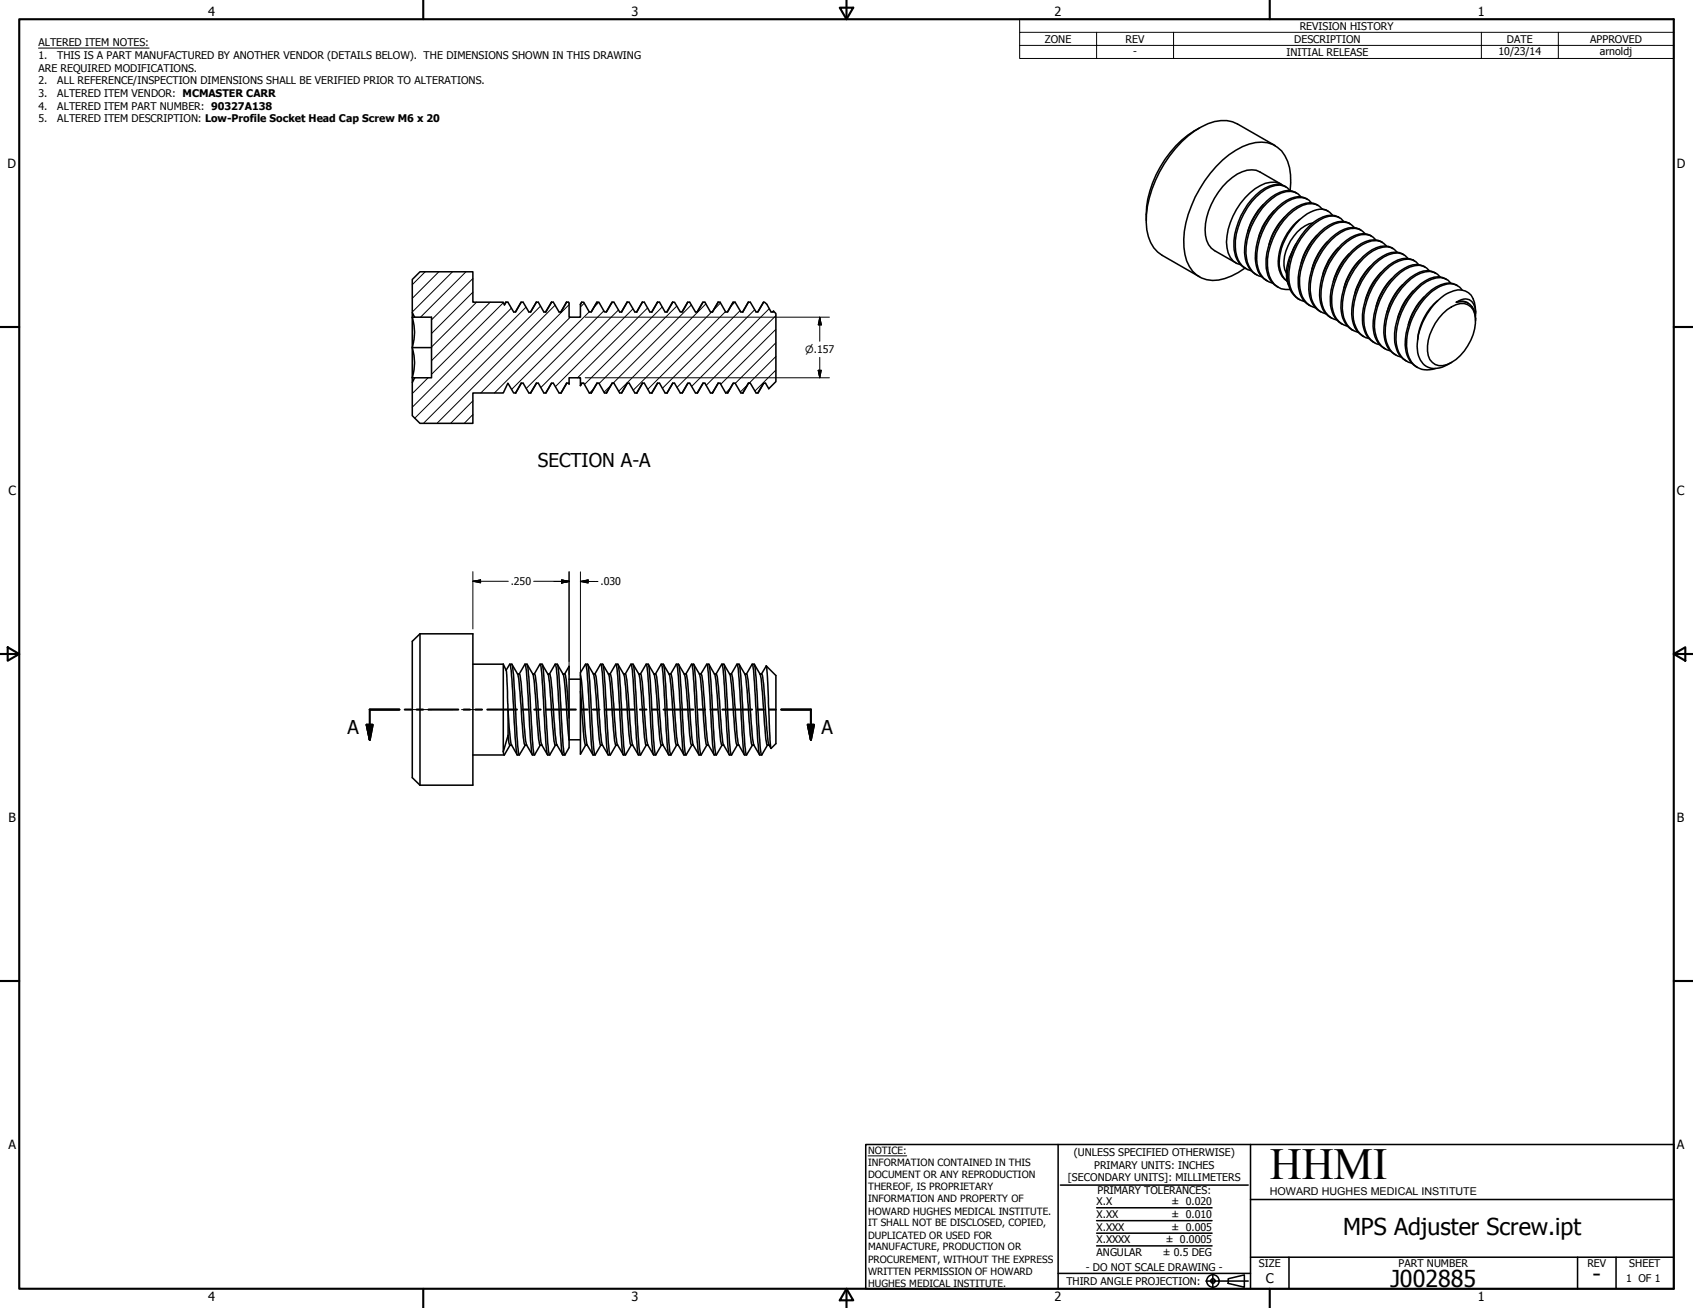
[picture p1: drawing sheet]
<svg xmlns="http://www.w3.org/2000/svg" width="559mm" height="432mm" viewBox="0 0 559 432" stroke-linecap="round" stroke-linejoin="round" font-family="sans-serif">
<!-- layer: Visible (ANSI) -->
<g fill="none" stroke="#000" stroke-width=".51">
<path d="M395.9 42.2a34.8 34.8 0 0 0-17.6 30.6M420.9 48.1l-12.4-7.1a12.2 12.2 0 0 0-12 .9 39.2 39.2 0 0 0-17.8 26.2 18 18 0 0 0 2.1 13.7l1.3 1.4 1.4 1.1 12.4 7.1M417 67.5a20.5 20.5 0 0 0-5.2 9.1M420.5 69.6a19.1 19.1 0 0 0-5.1 9.1M422.9 60.8l-7-4a8.4 8.4 0 0 0-9.2 1.8 22.9 22.9 0 0 0-8.8 19.1 6.5 6.5 0 0 0 3 5l7.1 4.1M423.5 61.2a6.4 6.4 0 0 0-7.5 .1 23.2 23.2 0 0 0-11.2 18.6 7.9 7.9 0 0 0 3.3 7l1.3 .5M424.1 71.6a19.9 19.9 0 0 0-5.3 9.1M424.5 61.7a6.1 6.1 0 0 0-7.1 .5 22.9 22.9 0 0 0-10 20.3 7.6 7.6 0 0 0 3.9 6.2M428 63.8a6 6 0 0 0-7 .4 22.6 22.6 0 0 0-9.9 21.5l.3 1a6.8 6.8 0 0 0 3.4 4M429.4 65a5.9 5.9 0 0 0-8-.5 23.2 23.2 0 0 0-10 20.6 7.1 7.1 0 0 0 5.1 6.3M431.5 65.8a6.1 6.1 0 0 0-6.9 .4 22.6 22.6 0 0 0-9.9 21.5 7 7 0 0 0 3.6 5.1M432.9 67a5.8 5.8 0 0 0-8-.5 23 23 0 0 0-10 20.6 7.2 7.2 0 0 0 5.2 6.4"/>
<path d="M433.3 73.6a13.2 13.2 0 0 0-8.9 9.3 9.7 9.7 0 0 0 .2 7.2M434.7 77.7a19.7 19.7 0 0 0-5.2 9.2M435.1 67.8a6.1 6.1 0 0 0-7 .5 22.9 22.9 0 0 0-10.1 20.3 7.6 7.6 0 0 0 3.9 6.2M436.3 69l2 .7M436.4 69a5.8 5.8 0 0 0-8-.4 23.3 23.3 0 0 0-10.1 19.1 7.9 7.9 0 0 0 4.5 7.6l3 .3M438.2 79.8a19.7 19.7 0 0 0-5.2 9.1M439.9 71.1a5.3 5.3 0 0 0-7.4-1.1 19.7 19.7 0 0 0-10.1 18.4 6.5 6.5 0 0 0 2.4 4.4 7.4 7.4 0 0 1-2.8-8 19.3 19.3 0 0 1 7-12.3M442.2 71.9a6.4 6.4 0 0 0-7 .4 22.6 22.6 0 0 0-9.9 21.6 7.4 7.4 0 0 0 3.2 4.8M443.5 73.1a5.7 5.7 0 0 0-8-.5 22.8 22.8 0 0 0-10 20.6 7.2 7.2 0 0 0 5.2 6.4M445.7 73.9a6.5 6.5 0 0 0-7 .5 23.1 23.1 0 0 0-10.1 20.3 7.6 7.6 0 0 0 3.9 6.3M447 75.1a5.8 5.8 0 0 0-8-.4 23 23 0 0 0-9.9 20.5 7.2 7.2 0 0 0 5 6.4M449.2 75.9a6.4 6.4 0 0 0-7 .5 22.7 22.7 0 0 0-9.9 21.5l.3 1a6.7 6.7 0 0 0 3.4 4.1"/>
<path d="M450.6 77.2a5.8 5.8 0 0 0-8-.5 23 23 0 0 0-10 20.6 7.2 7.2 0 0 0 5.1 6.3M452.8 78a6.4 6.4 0 0 0-7 .4 22.7 22.7 0 0 0-9.9 21.5 7 7 0 0 0 3.6 5.1M454.1 79.2a5.7 5.7 0 0 0-7.9-.5 22.8 22.8 0 0 0-10.1 20.6 7 7 0 0 0 5.2 6.4M167 99.8l-.5 .8-.4-.8h-10v-10.1h-17.5l-2.5 2.6v10.9l.7 1.5h5.6v20h-5.6l-.7 1.6v10.9l2.5 2.6h17.5v-10.1h10l1.5-3.2 1.9 3.2h.7M167 99.8h.6l1.9 3.2h.7l1.8-3.2h.7l1.9 3.2h.5M167 99.8l-.5 .8M172 99.8l-1.9 3.2M177 99.8h.7l1.8 3.2h.6l2-3.2M177 99.8l-1.9 3.2M182.1 99.8h.5l1.9 3.2h.7l1.8-3.2M182.1 99.8l-2 3.2M187 99.8h.6l.2 .3v4.6h3.8v-4.2l.4-.7h.7l1.8 3.2h.6l1.9-3.2h.7l1.8 3.2h.7l1.9-3.2h.5l1.9 3.2h.7"/>
<path d="M187 99.8l-1.9 3.2M192 99.8l-.4 .7M197 99.8l-1.9 3.2M202.1 99.8l-2 3.2M207 99.8h.6l1.9 3.2h.7l1.8-3.2M207 99.8l-1.8 3.2M207 99.8l-1.9 3.2M212 99.8h.7l1.8 3.2h.6M212 99.8l-1.9 3.2M217 99.8h.7l1.8 3.2h.7l1.9-3.2M217 99.8l-1.9 3.2M222.1 99.8h.5l1.9 3.2h.7l1.8-3.2h.6l2 3.2h.5l1.9-3.2h.7l1.8 3.2h.6"/>
<path d="M222.1 99.8l-2 3.2M227 99.8l-1.9 3.2M232 99.8l-1.9 3.2M237 99.8h.7l1.8 3.2h.7l1.8-3.2h.6l1.9 3.2h.7l1.8-3.2M237 99.8l-1.9 3.2M242 99.8l-1.9 3.2M247 99.8h.6l2 3.2h.5l1.9-3.2h.3l.8 .7 1.4 2.5h.6l.2-.3 .8 .8v22.5l-2.4 2.3-1-1.8h-.7l-1.9 3.2h-.5l-2-3.2h-.6M247 99.8l-1.9 3.2M252 99.8l-1.9 3.2M410.9 88.5a16.3 16.3 0 0 1-12.6 3.8 9.7 9.7 0 0 1-7.2-8.4 31.8 31.8 0 0 1 4.9-21.5 31.4 31.4 0 0 1 16.3-14.8 9.6 9.6 0 0 1 13.3 7.8l.4 2.3-.2 5.2a5.1 5.1 0 0 0-6.4-1.2 22.3 22.3 0 0 0-11.7 19.9 7.4 7.4 0 0 0 5.2 7.7M426.4 83.3l-.4 1.5M427.7 80.6l-.7 1.3a17.3 17.3 0 0 0-2.2 10.4l.6 2"/>
<path d="M428.5 98.6l.4 .3M441.8 81.8a18.3 18.3 0 0 0-5.2 9.1M445.3 83.8a19.7 19.7 0 0 0-5.2 9.2M448.8 85.9a19.7 19.7 0 0 0-5.2 9.1M452.4 87.9a18.3 18.3 0 0 0-5.2 9.1M455.9 89.9a19.7 19.7 0 0 0-5.2 9.2M456.3 80a6.5 6.5 0 0 0-7 .5 23.5 23.5 0 0 0-10.1 20.3 7.6 7.6 0 0 0 3.9 6.3M457.6 81.2a5 5 0 0 0-6.4-1.2 21.8 21.8 0 0 0-11.3 15.6 11.8 11.8 0 0 0 1.9 10.4l.9 .8 2.1 .9M459.4 91.9a19.7 19.7 0 0 0-5.2 9.2M459.8 82a6.4 6.4 0 0 0-7 .5 22.7 22.7 0 0 0-9.9 21.5l.3 1.1a6.6 6.6 0 0 0 3.5 4M461.2 83.3a4.9 4.9 0 0 0-6.4-1.3 21.8 21.8 0 0 0-11.4 15.7 11.8 11.8 0 0 0 2 10.4l.8 .7 2.1 .9M463 94a19.7 19.7 0 0 0-5.2 9.1"/>
<path d="M463.4 84.1a6.2 6.2 0 0 0-7 .5 22.5 22.5 0 0 0-9.9 21.4 7 7 0 0 0 3.7 5.1M464.8 85.3a4.9 4.9 0 0 0-6.5-1.2 21.8 21.8 0 0 0-11.3 15.6 11.5 11.5 0 0 0 1.9 10.4l1.8 1.3 1.2 .4M466.5 96a19.7 19.7 0 0 0-5.2 9.2M466.9 86.2a6.1 6.1 0 0 0-7 .4 23.3 23.3 0 0 0-10.1 20.3 7.6 7.6 0 0 0 3.9 6.3M468.2 87.4a4.8 4.8 0 0 0-6.3-1.3 21.6 21.6 0 0 0-11.4 15.6 11.7 11.7 0 0 0 1.9 10.4l1.9 1.4 1.1 .3M470 98a20.5 20.5 0 0 0-5.2 9.2M470.4 88.2a6 6 0 0 0-7 .4 22.5 22.5 0 0 0-9.9 21.5l.3 1.1a6.6 6.6 0 0 0 3.5 4M471.8 89.4a5.1 5.1 0 0 0-6.4-1.3 21.8 21.8 0 0 0-11.4 15.7 10.8 10.8 0 0 0 2.8 11.1l2.1 .9M474 90.2a6 6 0 0 0-7 .5 22.6 22.6 0 0 0-9.9 21.4 7 7 0 0 0 3.7 5.1M474.5 99.3a19 19 0 0 0-6.6 12.8M475.4 91.4a5.2 5.2 0 0 0-6.5-1.2 21.8 21.8 0 0 0-11.3 15.6 11.7 11.7 0 0 0 1.9 10.5l1.8 1.2 1.2 .4M477.5 92.3a6.1 6.1 0 0 0-7 .4 23.3 23.3 0 0 0-10.1 20.3 7.6 7.6 0 0 0 3.9 6.3"/>
<path d="M478.9 93.5a5 5 0 0 0-6.4-1.3 21.4 21.4 0 0 0-11.4 15.6 11.7 11.7 0 0 0 1.9 10.5l1.9 1.3 1.1 .3M480.7 99.8a4.2 4.2 0 0 1 3.9 .3M480.7 99.8a5 5 0 0 1 6.3 5.4v.7M480.7 99.8l.8-.5a3.5 3.5 0 0 1 3.7-.2 3.5 3.5 0 0 1 1.8 3.3v1.9M481.1 94.3a6.1 6.1 0 0 0-7.1 .4 22.6 22.6 0 0 0-9.9 21.5l.3 1.1a6.6 6.6 0 0 0 3.5 4M482.6 95.8a5.4 5.4 0 0 0-7.2-1.3 22.7 22.7 0 0 0-11 16.4 9.9 9.9 0 0 0 3.4 10.4l1.5 .6 1.7 .2 2.8-.4M136.1 103.2v23.1M136.1 114.7h6.3M136.8 104.7h-.7a16.9 16.9 0 0 1 0 10 16.7 16.7 0 0 1 0 10h.7M255.3 102.7h.1M255.3 102.7l-.2 .3M476.2 103.6a9.8 9.8 0 0 1 7.1-3.4 4.6 4.6 0 0 1 3.7 4.8 16.8 16.8 0 0 1-9.4 15.3 4.5 4.5 0 0 1-6.4-4.4 16.7 16.7 0 0 1 5-12.3z"/>
<path d="M487 103.4v-.6a6.8 6.8 0 0 0-3.3-6.7 8.3 8.3 0 0 0-7.8 2 21.3 21.3 0 0 0-8 18.3 5.8 5.8 0 0 0 9.1 4.4l2.1-1.2M172 126.5l-1.8 3.2M172 126.5h.7l1.9 3.2h.5M172.1 126.5l-1.9 3.2M175.1 129.7l1.9-3.2h.7l1.8 3.2h.6l2-3.2h.5l1.9 3.2h.7M177.1 126.5l-2 3.2M182.1 126.5l-2 3.2M185.2 129.7l1.8-3.2h.6l.2 .3v-2.1h3.8v2.6l.4-.8h.7l1.8 3.2h.6M187.1 126.5l-1.9 3.2M192.1 126.5l-.5 .8M195.1 129.7l1.9-3.2h.7l1.8 3.2h.7M197.1 126.5l-2 3.2"/>
<path d="M202.1 126.5h.5l1.9 3.2h.7l1.8-3.2h.6l1.9 3.2h.7M202.1 126.5l-1.9 3.2M207.1 126.5l-1.9 3.2M212 126.5h.7l1.8 3.2h.6M212 126.5l-1.8 3.2M212.1 126.5l-1.9 3.2M217 126.5h.7l1.8 3.2h.7M217 126.5l-1.9 3.2M222.1 126.5h.5l1.9 3.2h.7l1.8-3.2h.6l2 3.2h.5M222.1 126.5l-1.9 3.2M227.1 126.5l-1.9 3.2M230.1 129.7l1.9-3.2h.7l1.8 3.2h.6"/>
<path d="M232.1 126.5l-2 3.2M237 126.5h.7l1.8 3.2h.7l1.8-3.2h.6l1.9 3.2h.7M237 126.5l-1.9 3.2M242.1 126.5l-1.9 3.2M247 126.5l-1.8 3.2M247.1 126.5l-1.9 3.2M252.1 126.5l-2 3.2M138.6 209.2l-2.5 2.5v45l2.5 2.5M138.6 209.2v50M138.6 209.2h17.5v50h-17.5M156.1 219.3h10M166.1 219.3a10.3 10.3 0 0 1 1.3 6.4l.3 8.9"/>
<path d="M166.1 219.3v28.8M168.3 219.3h.6a126.2 126.2 0 0 1 1.4 18l.6 9 .5 2.9 2-3.2M169 219.3l1.9 3.3 .3 1.3 .8 9.9a59.5 59.5 0 0 0 1.3 12.2h.6M173.3 219.3h.7l.2 1.1 .8 10.9a133.1 133.1 0 0 0 1.4 17.9l1.9-3.2M174 219.3l2 3.7 1.1 11.9a46.2 46.2 0 0 0 1.2 11.1M178.3 219.3h.6a89.5 89.5 0 0 1 1.2 15l.7 11 .2 2.6 .5 1.3M178.9 219.3l1.9 3.3a79.9 79.9 0 0 1 1.3 13.4l.8 8.7 .3 1.2 .6 .1M183.3 219.3h.6a126.2 126.2 0 0 1 1.4 18l.6 9 .5 2.9 1.4-2.4v-26.8l-1.4 2.5M184 219.3l1.9 3.3 .2 .9 1.7 20.8 3.8-.1M193.3 219.3h.6a126.2 126.2 0 0 1 1.4 18l.7 9.8 .4 2.1 1.9-3.2M194 219.3l2 3.7 1.1 11.9a46.2 46.2 0 0 0 1.2 11.1M198.3 219.3h.6a89.5 89.5 0 0 1 1.3 15l.6 11 .6 3.9 1.9-3.2"/>
<path d="M198.9 219.3l2 3.3a79.9 79.9 0 0 1 1.2 13.4l.8 8.7 .3 1.2 .6 .1M203.3 219.3h.6a126.2 126.2 0 0 1 1.4 18l.6 9 .5 2.9 1.9-3.2M204 219.3l1.9 3.3a117.8 117.8 0 0 1 1.4 15.6l.7 7.4 .3 .4h.6M208.3 219.3h.6a126.2 126.2 0 0 1 1.4 18l.6 9.8 .5 2.1 1.9-3.2M209 219.3l1.9 3.3 .3 1.3 .8 9.9a59.5 59.5 0 0 0 1.3 12.2M213.3 219.3h.6a126.2 126.2 0 0 1 1.4 18l.7 9.8 .2 1.8 .3 .3M214 219.3l2 3.7 1 11.9a59.4 59.4 0 0 0 1.2 11.1h.7M218.2 219.3h.7a89.5 89.5 0 0 1 1.3 15l.6 11 .6 3.9 1.9-3.2M218.9 219.3l2 3.3a79.9 79.9 0 0 1 1.2 13.4l.8 8.7 .4 1.3M223.3 219.3h.6a126.2 126.2 0 0 1 1.4 18l.6 9 .5 2.9 1.9-3.2M224 219.3l2.1 4.1 .9 10.4a59.5 59.5 0 0 0 1.3 12.2M228.3 219.3h.6a126.2 126.2 0 0 1 1.4 18l.6 9.8 .5 2.1 1.9-3.2"/>
<path d="M229 219.3l1.9 3.3 .3 1.3 .8 9.9a59.5 59.5 0 0 0 1.3 12.2M233.3 219.3h.6a169.9 169.9 0 0 1 1.6 21l.5 6.8 .4 2.1 1.9-3.2M234 219.3l1.8 3.3a86.9 86.9 0 0 1 1.4 13.4l.7 8.7 .3 1.2 .7 .1M238.3 219.3h.6a142.8 142.8 0 0 1 1.5 19.5l.4 6.5 .6 3.9 1.9-3.2M239 219.3l1.9 3.3a79.9 79.9 0 0 1 1.2 13.4l.9 9.2 .3 .8h.5M243.3 219.3h.6a126.2 126.2 0 0 1 1.4 18l.6 9 .5 2.9 1.9-3.2M244 219.3l2.1 4.1 .9 10.4a59.5 59.5 0 0 0 1.3 12.2h.6M248.3 219.3h.6a126.2 126.2 0 0 1 1.4 18l.7 9.8 .2 1.8 .3 .3M249 219.3l1.9 3.3 .3 1.3 .8 9.9a59.5 59.5 0 0 0 1.3 12.2M252.9 219.8l.5 4.8 .7 19.4 .4 3.1M252.9 219.8l3.2 3.2v22.5l-1.6 1.6M252.9 219.8l-1.6 2.7"/>
<path d="M167.1 221.2l1.2-1.9a141.4 141.4 0 0 1 1.4 19.3l.7 8.9 .4 1.7M167.7 234.6l.7 9a8.3 8.3 0 0 0 2.3 5.6M167.7 234.6v8.2M170.8 222.5h.6M171.4 222.5v.1a140.9 140.9 0 0 1 1.6 17.4l.7 5.7 2 3.5M171.4 222.5l1.9-3.2a141.4 141.4 0 0 1 1.5 19.3l.7 9.5 .2 1.1h.7M175.8 222.5l.7 .1a140.9 140.9 0 0 1 1.6 17.4l.7 5.7 1.9 3.5M176.3 222.5l2-3.2a192.6 192.6 0 0 1 1.6 22l.6 7.3 .3 .6h.6M180.8 222.5h.6a86 86 0 0 1 1.4 14.4l.8 8.5 2.1 3.8M181.4 222.5l2-3.2 .5 3.8 .6 11.2a89.5 89.5 0 0 0 1.3 14.9h.6M185.8 222.5h.6M186.4 222.5a84.3 84.3 0 0 1 1.4 14.5"/>
<path d="M187.8 224.2h3.8M191.6 228.2l.9 11.8a17.3 17.3 0 0 0 .8 6M191.6 222.8l.4 2.9 1.4 17.9a8.3 8.3 0 0 0 2.3 5.6M195.8 222.5h.6a60.9 60.9 0 0 1 1.3 12.1l.9 10.4 .2 .9 1.9 3.3M196.3 222.5l2-3.2a192.6 192.6 0 0 1 1.6 22l.4 5.4 .5 2.5M200.9 222.5h.5a86 86 0 0 1 1.4 14.4l.8 8.5 2.1 3.8M201.4 222.5l2-3.2 .5 3.8 .6 11.2a89.5 89.5 0 0 0 1.3 14.9h.6M205.8 222.5h.6M206.4 222.5a68.4 68.4 0 0 1 1.4 13.3l.9 9.9 2 3.5M206.4 222.5l1.9-3.2a162 162 0 0 1 1.4 19.3l.7 9.5 .3 1.1h.7M210.8 222.5h.6M211.4 222.5l.1 .1a141 141 0 0 1 1.5 17.4l.7 5.7 2 3.5"/>
<path d="M211.4 222.5l1.9-3.2a141.4 141.4 0 0 1 1.5 19.3l.7 10 .3 .6h.6M215.8 222.5h.6a60.9 60.9 0 0 1 1.3 12.1l.9 10.4 .2 .9 1.9 3.3M216.3 222.5l2-3.2a192.6 192.6 0 0 1 1.6 22l.7 7.7 .2 .2h.6M220.9 222.5h.5M221.4 222.5l2-3.2 .5 3.8 .6 11.2a89.5 89.5 0 0 0 1.3 14.9h.6M221.4 222.5a86 86 0 0 1 1.4 14.4l.9 8.8 2 3.5M225.8 222.5h.6M226.4 222.5a68.4 68.4 0 0 1 1.4 13.3l.9 9.9 2 3.5M226.4 222.5l1.9-3.2a141.4 141.4 0 0 1 1.4 19.3l.7 9.5 .3 1.1h.7M230.8 222.5l.7 .1a140.9 140.9 0 0 1 1.5 17.4l.7 5.7 2 3.5M231.3 222.5l2-3.2a189.4 189.4 0 0 1 1.5 20.7l.4 5.8 .6 3.4M235.8 222.5h.6a60.9 60.9 0 0 1 1.3 12.1l.9 10.8 2.1 3.8"/>
<path d="M236.3 222.5l2-3.2a192.6 192.6 0 0 1 1.6 22l.7 7.7 .2 .2h.6M240.8 222.5h.6a86 86 0 0 1 1.4 14.4l.9 8.8 2 3.5M241.4 222.5l2-3.2 .6 5 .5 10a89.5 89.5 0 0 0 1.3 14.9h.6M245.8 222.5h.6M246.4 222.5a68.4 68.4 0 0 1 1.4 13.3l.9 9.9 2 3.5M246.4 222.5l1.9-3.2a141.4 141.4 0 0 1 1.4 19.3l.7 9.5 .3 1.1h.7M250.8 222.5l.7 .1a140.9 140.9 0 0 1 1.5 17.4l.3 2.6a7.2 7.2 0 0 0 1.1 4.4M156.1 249.2h10.3M167.7 242.8l.4 3 .7 .2M167.7 242.8l-1.6 5.3M168.3 246l-1.9 3.2-.3-1.1M170.8 249.2h.6"/>
<path d="M178.3 246h.6M183.3 246l-1.8 3.2M193.3 246l-1.7 3v-26.9l1.7-2.8a141.4 141.4 0 0 1 1.5 19.3l.7 9.5 .2 1.1h.7M193.3 246h.6M198.3 246h.6M200.8 249.2h.6M213.3 246h.6M218.3 246l-1.8 3.2M223.3 246h.5M228.3 246h.6M233.3 246h.6M235.8 249.2h.6"/>
<path d="M253.3 246h.6M253.3 246l-1.8 3.2"/>
</g>
<circle cx="424.8" cy="92.8" r=".25" fill="#000"/>
<!-- layer: Section Line (ANSI) -->
<g fill="none" stroke="#000" stroke-width=".7">
<path d="M121 239.3h2l-1 4.9zM131.8 234.3h-9.8v9.9M133.6 234.3h2.2M137.5 234.3h2.1M141.4 234.3h9.9M153 234.3h2.1M156.9 234.3h2.2M160.8 234.3h9.8M172.4 234.3h2.2M176.3 234.3h2.1M180.2 234.3h9.9M191.8 234.3h2.1"/>
<path d="M195.7 234.3h2.2M199.6 234.3h9.8M211.2 234.3h2.2M215.1 234.3h2.1M219 234.3h9.9M230.6 234.3h2.1M234.5 234.3h2.2M238.4 234.3h9.8M250 234.3h2.2M253.9 234.3h2.2M257.9 234.3h9.8v9.9M266.6 239.3h2.1l-1 4.9z"/>
</g>
<path d="M121 239.3l1 4.9zM121 239.3h2l-1 4.9zM266.6 239.3l1.1 4.9zM266.6 239.3h2.1l-1 4.9z" fill="#000" stroke="#000" stroke-width=".7"/>
<!-- layer: Border (ANSI) -->
<g fill="none" stroke="#000" stroke-width=".7">
<path d="M6.3 6.3h546.1v419.1h-546.1zM139.7 0v6.3M277.2 2.5h4.4l-2.2 3.8zM279.4 0v6.3M419.1 0v6.3M0 107.9h6.3M552.4 107.9h6.4M0 215.9h6.3M2.5 213.7l3.8 2.2-3.8 2.2zM552.4 215.9l3.9-2.2v4.4zM552.4 215.9h6.4M0 323.8h6.3"/>
<path d="M552.4 323.8h6.4M139.7 425.4v6.4M279.4 425.4l2.2 3.9h-4.4zM279.4 425.4v6.4M419.1 425.4v6.4"/>
</g>
<!-- layer: Title (ANSI) -->
<g fill="none" stroke="#000" stroke-width=".51">
<path d="M285.8 377.8h266.6v47.6h-266.6zM349.2 377.8v47.6M412.7 377.8v47.6M350 391.2h62M361.9 398.7h38.1M412.7 396h139.7M361.9 411.3h38.1M361.9 407.1h38.1M361.9 403h38.1M412.7 415h139.7M425.4 415v10.4M520.7 415v10.4"/>
<path d="M533.4 415v10.4M349.2 420.4h63.5M398 422.9h14M400.3 420.6v4.6M405.4 422.1l5.3-1.2v4l-5.3-1.2z"/>
<circle cx="400.3" cy="422.9" r="2.06"/>
<circle cx="400.3" cy="422.9" r=".73"/>
</g>
<path d="M286.5 381.6h12.8" fill="none" stroke="#000" stroke-width=".33"/>
<!-- layer: Hatch (ANSI) -->
<g fill="none" stroke="#000" stroke-width=".33">
<path d="M140.3 89.7l-4.2 4.3M144.8 89.7l-8.7 8.8M149.4 89.7l-13.3 13.3M153.8 89.7l-15 15M156.1 96.5l-13.7 13.6M156.1 91.9l-13.7 13.7M157.3 99.8l-14.9 14.8M161.8 99.8l-19.4 19.3M166.2 99.9l-23.8 23.7M197.7 99.8l-1.5 1.5M202.2 99.8l-.4 .3M242.6 99.8l-1.4 1.3"/>
<path d="M247.1 99.8l-.1 .1M168.8 101.7l-32.7 32.7M173.6 101.4l-36.7 36.6M178.4 101l-38.6 38.8M183.3 100.7l-39.1 39.1M187.8 100.6l-29.1 29.1M188.2 104.7l-25 25M192.8 100.1l-1.2 1.2M194.5 102.9l-25.7 25.7M199.3 102.6l-25.6 25.7M204.2 102.3l-25.7 25.7M208.9 102l-25.6 25.6"/>
<path d="M213.7 101.7l-23.1 23M218.6 101.3l-25.7 25.6M223.4 101l-25.7 25.6M228.2 100.6l-25.8 25.9M233 100.3l-28.8 28.9M234.9 103l-25.9 25.8M237.8 100l-2.2 2.3M239.5 102.9l-25.7 25.6M244.3 102.6l-25.7 25.6M249.1 102.2l-25.6 25.7M253.9 101.9l-25.6 25.7M256.1 117.7l-8.8 8.8"/>
<path d="M256.1 113.2l-13.4 13.4M256.1 108.7l-18.2 18.2M256.1 104.2l-23.1 23.1M141.3 124.7l-5.2 5.2M156.1 136.8l-2.9 3M156.1 132.3l-7.4 7.5M195.8 128.5l-1.2 1.2M201.5 127.3l-2.1 2.2M235.3 129.5l-.2 .2M241 128.3l-1.5 1.4M246.7 127.1l-2.4 2.3M256.1 122.2l-6.9 6.9"/>
</g>
<!-- layer: Symbol (ANSI) -->
<path d="M12.7 15.9h36.5M336.5 10.7v-4.4h215.9v4.4M336.5 15h215.9M361.9 10.7v8.6M387.3 10.7v8.6M488.9 10.7v8.6M514.3 10.7v8.6M552.4 10.7h-215.9v4.3M552.4 10.7v8.6h-215.9v-4.3" fill="none" stroke="#000" stroke-width=".33"/>
<!-- layer: Dimension (ANSI) -->
<g fill="none" stroke="#000" stroke-width=".33">
<path d="M193.2 104.7h80.5M270.6 104.7l.5 2.6h-1zM270.6 104.7v7.9M270.6 118v6.7M193.2 124.7h80.5M270.1 122.2h1l-.5 2.5zM156.1 191.9l2.5-.4v.9zM156.1 191.9h11.7M156.1 188.7v18.9M176.1 191.9h11.7M185.4 191.5l2.4 .4-2.4 .5zM187.8 188.7v33.9"/>
<path d="M191.6 192l2.5-.5v1zM191.6 192h5.8M191.6 188.8v33.8"/>
</g>
<path d="M270.6 104.7l.5 2.6zM270.6 104.7l.5 2.6h-1zM270.1 122.2l.5 2.5zM270.1 122.2h1l-.5 2.5zM156.1 191.9l2.5-.4zM156.1 191.9l2.5-.4v.9zM185.4 192.4l2.4-.5zM185.4 191.5l2.4 .4-2.4 .5zM185.4 192.5l2.4-.5zM185.4 191.5l2.4 .5-2.4 .5zM191.6 192l2.5-.5zM191.6 192l2.5-.5v1z" fill="#000" stroke="#000" stroke-width=".33"/>
<!-- layer: Centerline (ANSI) -->
<path d="M135.4 234.3h7M145.4 234.3h4M152.3 234.3h7" fill="none" stroke="#000" stroke-width=".33"/>
<text font-size="14.7" x="419.1" y="389.2">HHMI</text>
<g font-size="7.7">
<text x="443.3" y="407.6">MPS Adjuster Screw.ipt</text>
<text x="458.9" y="424.8">J002885</text>
<text x="525.6" y="423.3">-</text>
</g>
<g font-size="6.3">
<text x="177.5" y="154.2">SECTION A-A</text>
<text x="114.7" y="242.3">A</text>
<text x="271.1" y="242.3">A</text>
</g>
<text font-size="4.4" x="417.8" y="423.5">C</text>
<g font-size="4.2">
<text x="68.7" y="5.3">4</text>
<text x="208.4" y="5.3">3</text>
<text x="348.1" y="5.3">2</text>
<text x="487.8" y="5.3">1</text>
<text x="2.5" y="55.5">D</text>
<text x="553.5" y="55.5">D</text>
<text x="2.8" y="163.4">C</text>
<text x="553.5" y="163.4">C</text>
<text x="2.9" y="271.4">B</text>
<text x="553.5" y="271.4">B</text>
<text x="2.8" y="379.3">A</text>
<text x="553.5" y="379.3">A</text>
<text x="68.7" y="429.5">4</text>
<text x="208.4" y="429.6">3</text>
<text x="348.1" y="429.6">2</text>
<text x="487.8" y="429.5">1</text>
</g>
<text font-size="3.6" x="419.1" y="394.3">HOWARD HUGHES MEDICAL INSTITUTE</text>
<g font-size="3.5">
<text x="429" y="9.8">REVISION HISTORY</text>
<text x="12.7" y="15.3">ALTERED ITEM NOTES:</text>
<text x="344.9" y="14.1">ZONE</text>
<text x="371.5" y="14.1">REV</text>
<text x="427.2" y="14.1">DESCRIPTION</text>
<text x="497.4" y="14.1">DATE</text>
<text x="524.9" y="14.1">APPROVED</text>
<text x="12.7" y="19.5">1.</text>
<text x="12.7" y="23.7">ARE REQUIRED MODIFICATIONS.</text>
<text x="18.9" y="19.5">THIS IS A PART MANUFACTURED BY ANOTHER VENDOR (DETAILS BELOW). THE DIMENSIONS SHOWN IN THIS DRAWING</text>
<text x="374" y="18.3">-</text>
<text x="424.6" y="18.4">INITIAL RELEASE</text>
<text x="494.6" y="18.2">10/23/14</text>
<text x="528.1" y="18.1">arnoldj</text>
<text x="12.7" y="27.8">2.</text>
<text x="18.9" y="27.8">ALL REFERENCE/INSPECTION DIMENSIONS SHALL BE VERIFIED PRIOR TO ALTERATIONS.</text>
<text x="12.7" y="32">3.</text>
<text x="18.9" y="32">ALTERED ITEM VENDOR: MCMASTER CARR</text>
<text x="12.7" y="36.2">4.</text>
<text x="12.7" y="40.4">5.</text>
<text x="18.9" y="36.2">ALTERED ITEM PART NUMBER: 90327A138</text>
<text x="18.9" y="40.4">ALTERED ITEM DESCRIPTION: Low-Profile Socket Head Cap Screw M6 x 20</text>
<text x="168.6" y="193.2">.250</text>
<text x="198.2" y="193.2">.030</text>
<text x="354.5" y="381.6">(UNLESS SPECIFIED OTHERWISE)</text>
<text x="352.5" y="390">[SECONDARY UNITS]: MILLIMETERS</text>
<text x="361.1" y="385.8">PRIMARY UNITS: INCHES</text>
<text x="362.3" y="394.1">PRIMARY TOLERANCES:</text>
<text x="361.9" y="397.9">X.X</text>
<text x="386.7" y="398">± 0.020</text>
<text x="361.9" y="402.1">X.XX</text>
<text x="361.9" y="406.3">X.XXX</text>
<text x="386.7" y="402.1">± 0.010</text>
<text x="386.7" y="406.3">± 0.005</text>
<text x="361.9" y="410.5">X.XXXX</text>
<text x="384.7" y="410.5">± 0.0005</text>
<text x="358.4" y="419.7">- DO NOT SCALE DRAWING -</text>
<text x="361.9" y="414.6">ANGULAR</text>
<text x="383.8" y="414.7">± 0.5 DEG</text>
<text x="415.5" y="418.4">SIZE</text>
<text x="461.6" y="418.3">PART NUMBER</text>
<text x="523.9" y="418.3">REV</text>
<text x="537.8" y="418.4">SHEET</text>
<text x="352" y="424.2">THIRD ANGLE PROJECTION:</text>
<text x="536.7" y="423.2">1 OF 1</text>
</g>
<g font-size="3.3">
<text x="265.7" y="116.5">⌀.157</text>
<text x="286.5" y="381.1">NOTICE:</text>
<text x="286.5" y="385">INFORMATION CONTAINED IN THIS</text>
<text x="286.5" y="389">DOCUMENT OR ANY REPRODUCTION</text>
<text x="286.5" y="392.9">THEREOF, IS PROPRIETARY</text>
<text x="286.5" y="396.9">INFORMATION AND PROPERTY OF</text>
<text x="286.5" y="400.9">HOWARD HUGHES MEDICAL INSTITUTE.</text>
<text x="286.5" y="404.9">IT SHALL NOT BE DISCLOSED, COPIED,</text>
<text x="286.5" y="408.9">DUPLICATED OR USED FOR</text>
<text x="286.5" y="412.8">MANUFACTURE, PRODUCTION OR</text>
<text x="286.5" y="416.8">PROCUREMENT, WITHOUT THE EXPRESS</text>
<text x="286.5" y="420.8">WRITTEN PERMISSION OF HOWARD</text>
<text x="286.5" y="424.8">HUGHES MEDICAL INSTITUTE.</text>
</g>
</svg>
